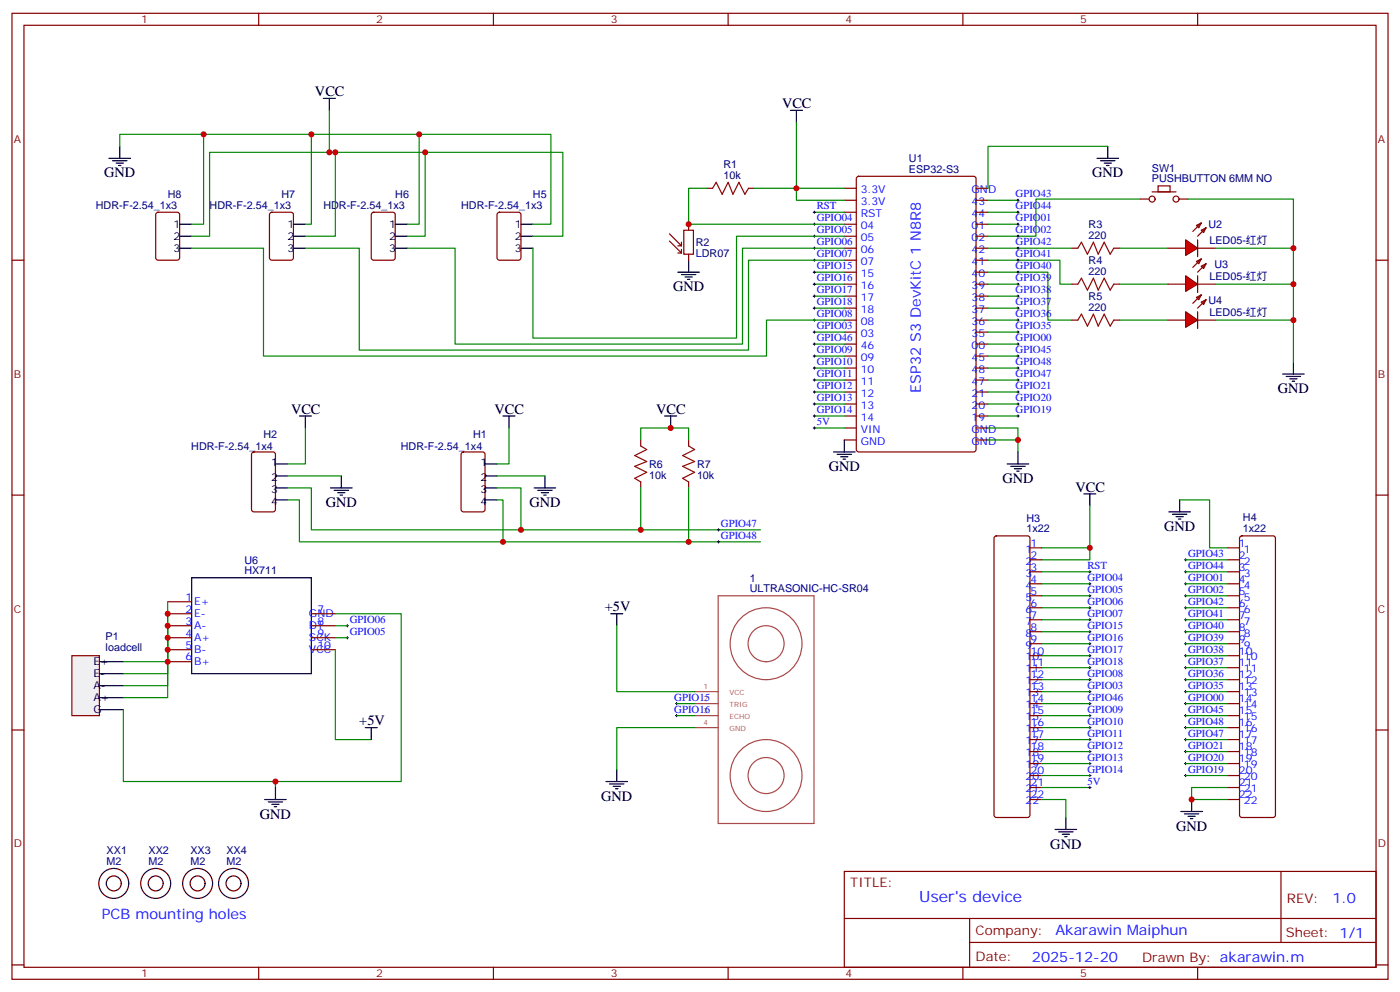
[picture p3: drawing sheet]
<svg xmlns="http://www.w3.org/2000/svg" width="412mm" height="292mm" viewBox="0 0 412 292" stroke-linecap="round" stroke-linejoin="round" font-family="sans-serif">
<g fill="none" stroke="#870000" stroke-width=".35">
<path d="M3.5 3.9h405.4v284.4h-405.4zM7.1 7.4h398.2v277.3h-398.2zM76.2 3.9v3.5M145.3 3.9v3.5M214.5 3.9v3.5M283.6 3.9v3.5M352.8 3.9v3.5M208.1 55.4h1.8M220.5 55.4h1.7M248.7 55.4h3.5M248.7 58.9h3.5M252.5 52.1l.4-.2h33.9l.7 .4v80l-.4 .7h-34.2l-.6-.4-.1-80z"/>
<path d="M287.5 55.4h3.5M287.5 58.9h3.5M335.8 58.6h2.5M339.4 56.5h7M341.1 54.7h3.6v1.8h-3.6zM347.5 58.6h2.5M3.5 76.6h3.6M248.7 76.6h3.5M248.7 62.5h3.5M248.7 66h3.5M248.7 69.5h3.5M248.7 73.1h3.5"/>
<path d="M287.5 76.6h3.5M287.5 62.5h3.5M287.5 66h3.5M287.5 69.5h3.5M287.5 73.1h3.5M315.7 73.1h1.8M328.1 73.1h1.7M344 73.1h5.2M352.4 66.4l1.4-.7-.7 1.4zM352.8 73.1h5.3M353.8 67.8l1.4-.7-.7 1.4zM353.8 65.7l-2.4 2.4"/>
<path d="M355.2 67.1l-2.4 2.4M405.3 76.6h3.6M248.7 80.1h3.5M248.7 83.6h3.5M248.7 87.2h3.5M248.7 90.7h3.5M248.7 94.2h3.5M248.7 97.8h3.5M287.5 80.1h3.5M287.5 83.6h3.5M287.5 87.2h3.5M287.5 90.7h3.5"/>
<path d="M287.5 94.2h3.5M287.5 97.8h3.5M315.7 83.6h1.8M315.7 94.2h1.8M328.1 83.6h1.7M328.1 94.2h1.7M248.7 101.3h3.5M248.7 104.8h3.5M248.7 108.3h3.5M248.7 111.9h3.5M248.7 115.4h3.5M248.7 118.9h3.5"/>
<path d="M287.5 101.3h3.5M287.5 104.8h3.5M287.5 108.3h3.5M287.5 111.9h3.5M287.5 115.4h3.5M287.5 118.9h3.5M248.7 122.4h3.5M248.7 126h3.5M248.7 129.5h3.5M287.5 122.4h3.5M287.5 126h3.5M287.5 129.5h3.5"/>
<path d="M3.5 145.7h3.6M405.3 145.7h3.6M3.5 214.9h3.6M405.3 214.9h3.6M248.7 256.5h156.6v28.2h-156.6zM377.3 256.5v20.9M248.7 270.4h156.5M285.6 277.4h119.6M285.6 270.4v14.1M3.5 284h3.6M76.2 284.7v3.6M145.3 284.7v3.6"/>
<path d="M214.5 284.7v3.6M283.6 284.7v3.6M352.8 284.7v3.6M405.3 284h3.6"/>
<circle cx="339.4" cy="58.6" r=".88"/>
<circle cx="346.4" cy="58.6" r=".88"/>
</g>
<g fill="none" stroke="#000" stroke-width=".35">
<path d="M232.8 32.5h3.6M234.6 32.5v3.5M323.1 46.6h6.4M324.2 47.3h4.2M325.3 48h2.1M326 48.7h.7M326.3 43.1v3.5M202.8 76.6v3.5M199.7 80.1h6.3M200.7 80.8h4.3M201.8 81.5h2.1M202.5 82.2h.7"/>
<path d="M245.5 133h6.4M246.6 133.7h4.2M247.6 134.4h2.2M248.4 135.1h.7M248.7 129.5v3.5M296.7 136.6h6.3M297.7 137.3h4.3M298.8 138h2.1M299.5 138.7h.7M299.9 133v3.6"/>
</g>
<g fill="none" stroke="#008700" stroke-width=".35">
<path d="M234.6 36v19.4h14.1M222.2 55.4h12.4v3.5h14.1M291 58.9h8.9M326.3 43.1h-35.3v12.3M335.8 58.6h-30.6v10.9h-14.2M239.9 62.5h8.8M291 76.6h21.2v7h3.5M291 62.5h8.9M291 66h8.9M291 73.1h24.7M239.9 80.1h8.8M239.9 83.6h8.8"/>
<path d="M239.9 87.2h8.8M239.9 90.7h8.8M239.9 97.8h8.8M291 80.1h17.7v14.1h7M239.9 104.8h8.8M239.9 101.3h8.8M239.9 108.3h8.8M239.9 111.9h8.8M239.9 115.4h8.8M239.9 118.9h8.8M239.9 122.4h8.8M239.9 126h8.8"/>
<path d="M291 126h8.9v7M291 129.5h8.9"/>
</g>
<path d="M209.9 55.4l1.1-1.7 1.7 3.5 1.8-3.5 1.4 3.5 1.8-3.5 1.7 3.5 1.1-1.8M317.5 73.1l1.1-1.8 1.7 3.5 1.8-3.5 1.4 3.5 1.8-3.5 1.7 3.5 1.1-1.7M317.5 83.6l1.1-1.7 1.7 3.5 1.8-3.5 1.4 3.5 1.8-3.5 1.7 3.5 1.1-1.8M317.5 94.2l1.1-1.7 1.7 3.5 1.8-3.5 1.4 3.5 1.8-3.5 1.7 3.5 1.1-1.8" fill="none" stroke="#a10000" stroke-width=".35"/>
<g fill="none" stroke="#000" stroke-width=".29">
<path d="M299.5 58.9h.7M299.9 58.6v.7M239.5 62.5h.7M239.5 66h.7M239.5 69.5h.7M239.5 73.1h.7M239.5 76.6h.7M239.9 62.1v.7M239.9 65.7v.7M239.9 69.2v.7M239.9 72.7v.7M239.9 76.2v.7"/>
<path d="M239.9 79.8v.7M299.5 62.5h.7M299.5 66h.7M299.5 69.5h.7M299.5 73.1h.7M299.5 76.6h.7M299.9 62.1v.7M299.9 65.7v.7M299.9 69.2v.7M299.9 72.7v.7M299.9 76.2v.7M299.9 79.8v.7"/>
<path d="M239.5 97.8h.7M239.5 94.2h.7M239.5 80.1h.7M239.5 83.6h.7M239.5 87.2h.7M239.5 90.7h.7M239.9 83.3v.7M239.9 86.8v.7M239.9 90.3v.8M239.9 93.9v.7M239.9 97.4v.7M299.5 97.8h.7"/>
<path d="M299.5 94.2h.7M299.5 80.1h.7M299.5 83.6h.7M299.5 87.2h.7M299.5 90.7h.7M299.9 83.3v.7M299.9 86.8v.7M299.9 90.3v.8M299.9 93.9v.7M299.9 97.4v.7M239.5 104.8h.7M239.5 108.3h.7"/>
<path d="M239.5 111.9h.7M239.5 115.4h.7M239.5 118.9h.7M239.5 101.3h.7M239.9 100.9v.7M239.9 104.5v.7M239.9 108v.7M239.9 111.5v.7M239.9 115v.7M239.9 118.6v.7M299.5 104.8h.7M299.5 108.3h.7"/>
<path d="M299.5 111.9h.7M299.5 115.4h.7M299.5 118.9h.7M299.5 101.3h.7M299.9 100.9v.7M299.9 104.5v.7M299.9 108v.7M299.9 111.5v.7M299.9 115v.7M299.9 118.6v.7M239.5 122.4h.7M239.5 126h.7"/>
<path d="M239.9 122.1v.7M239.9 125.6v.7M299.5 122.4h.7M299.9 122.1v.7"/>
</g>
<path d="M349.2 70.6l3.6 2.5-3.6 2.1z" fill="#f00" stroke="#870000" stroke-width=".35"/>
<path d="M352.4 76.9l1.4-.7-.7 1.4zM352.8 70.6v4.9M353.8 78.4l1.4-.8-.7 1.5zM353.8 76.2l-2.4 2.5M355.2 77.6l-2.4 2.5M344 83.6h5.2M352.8 83.6h5.3" fill="none" stroke="#870000" stroke-width=".35"/>
<path d="M349.2 81.2l3.6 2.4-3.6 2.2z" fill="#f00" stroke="#870000" stroke-width=".35"/>
<path d="M344 94.2h5.2M352.4 87.5l1.4-.7-.7 1.4zM352.8 81.2v4.9M352.8 94.2h5.3M353.8 88.9l1.4-.7-.7 1.4zM353.8 86.8l-2.4 2.5M355.2 88.2l-2.4 2.5" fill="none" stroke="#870000" stroke-width=".35"/>
<path d="M349.2 91.8l3.6 2.4-3.6 2.1z" fill="#f00" stroke="#870000" stroke-width=".35"/>
<g fill="none" stroke="#870000" stroke-width=".35">
<path d="M46.1 62.7l.5-.2h5.6l.7 .4v13l-.4 .6-5.9 .1-.7-.5v-12.9zM79.6 62.7l.5-.2h5.6l.7 .4v13l-.4 .6-5.9 .1-.7-.5v-12.9zM109.6 62.7l.5-.2h5.6l.7 .4v13l-.4 .6-5.9 .1-.7-.5v-12.9zM146.6 62.7l.5-.2h5.7l.6 .4 .1 13-.5 .6-5.9 .1-.6-.5-.1-12.9zM352.8 91.8v4.9M74.3 133.2l.5-.2h5.6l.7 .5v16.5l-.4 .6-5.9 .1-.7-.5v-16.5zM136.1 133.2l.4-.2h5.7l.6 .5 .1 16.5-.5 .6-5.9 .1-.6-.5-.1-16.5zM188.7 129.5v1.8M202.8 129.5v1.8M188.7 141.9v1.7M202.8 141.9v1.7M293 157.9l.5-.2h9.2l.5 .2 .2 .5v81.5l-.2 .5-.5 .2h-9.2l-.5-.2-.2-.5v-81.5z"/>
<path d="M365.4 157.9l.4-.2h9.2l.5 .2 .2 .5v81.5l-.2 .5-.5 .2h-9.2l-.5-.2-.2-.5v-81.5zM303.4 161.3h3.5M303.4 164.8h3.5M303.4 168.3h3.5M303.4 171.8h3.5M303.4 175.4h3.5M303.4 178.9h3.5M361.6 161.3h3.5M361.6 164.8h3.5M361.6 168.3h3.5M361.6 171.8h3.5M361.6 175.4h3.5"/>
<path d="M361.6 178.9h3.5M303.4 182.4h3.5M303.4 185.9h3.5M303.4 189.5h3.5M303.4 193h3.5M303.4 196.5h3.5M361.6 182.4h3.5M361.6 185.9h3.5M361.6 189.5h3.5M361.6 193h3.5M361.6 196.5h3.5M303.4 200.1h3.5"/>
<path d="M303.4 203.6h3.5M303.4 207.1h3.5M303.4 210.6h3.5M303.4 214.2h3.5M303.4 217.7h3.5M361.6 200.1h3.5M361.6 203.6h3.5M361.6 207.1h3.5M361.6 210.6h3.5M361.6 214.2h3.5M361.6 217.7h3.5M303.4 221.2h3.5"/>
<path d="M303.4 224.8h3.5M303.4 228.3h3.5M303.4 231.8h3.5M303.4 235.3h3.5M361.6 221.2h3.5M361.6 224.8h3.5M361.6 228.3h3.5M361.6 231.8h3.5M361.6 235.3h3.5"/>
</g>
<g fill="none" stroke="#008700" stroke-width=".35">
<path d="M60 39.5v26.5h-3.6M91.7 39.5v26.5h-1.7M97 32.5v12.3h68.8v24.7h-8.8M123.5 39.5v26.5h-3.6M35.3 43.1v-3.6h127v26.5h-5.3M97 44.8h-35.3v24.7h-5.3M98.8 44.8v24.7h-8.8M125.2 44.8v24.7h-5.3M208.1 55.4h-5.3v10.6h45.9M350 58.6h31v48M56.4 73.1h21.2v31.7h148.2v-10.6h22.9M90 73.1h15.8v29.9h114.7v-26.4h28.2"/>
<path d="M119.9 73.1h14.2v28.2h84.6v-28.2h30M248.7 69.5h-31.7v30h-60v-26.4M329.8 73.1h14.2M358.1 73.1h22.9M291 83.6h8.9M291 94.2h8.9M291 87.2h8.9M291 90.7h8.9M291 97.8h8.9M329.8 83.6h14.2M329.8 94.2h14.2M358.1 83.6h22.9"/>
<path d="M358.1 94.2h22.9M291 101.3h8.9M291 104.8h8.9M291 108.3h8.9M291 111.9h8.9M291 115.4h8.9M291 118.9h8.9M90 126v10.6h-5.3M149.9 126v10.6h-3.5M188.7 129.5v-3.5h14.1v3.5M291 122.4h8.9M84.7 143.6h7v12.4h132.3"/>
<path d="M84.7 147.1h3.5v12.4h135.8M84.7 140.1h15.8M146.4 143.6h7.1v12.4M146.4 147.1h1.8v12.4M146.4 140.1h14.1M188.7 143.6v12.4M202.8 143.6v15.9M321 148.9v12.4h-14.1M347.5 147.1h8.8v14.2h5.3M306.9 168.3h14.1M306.9 178.9h14.1M306.9 175.4h14.1"/>
<path d="M306.9 171.8h14.1M321 161.3v3.5h-14.1M349.2 168.3h12.4M349.2 178.9h12.4M349.2 175.4h12.4M349.2 171.8h12.4M349.2 164.8h12.4M306.9 196.5h14.1M306.9 193h14.1M306.9 189.5h14.1M306.9 185.9h14.1M306.9 182.4h14.1"/>
<path d="M349.2 196.5h12.4M349.2 193h12.4M349.2 189.5h12.4M349.2 185.9h12.4M349.2 182.4h12.4M306.9 207.1h14.1M306.9 217.7h14.1M306.9 214.2h14.1M306.9 210.6h14.1M306.9 203.6h14.1M306.9 200.1h14.1M349.2 217.7h12.4"/>
<path d="M349.2 214.2h12.4M349.2 210.6h12.4M349.2 203.6h12.4M349.2 200.1h12.4M349.2 207.1h12.4M306.9 228.3h14.1M306.9 235.3h7.1v5.3M306.9 224.8h14.1M306.9 221.2h14.1M306.9 231.8h14.1M349.2 224.8h12.4M349.2 221.2h12.4"/>
<path d="M349.2 228.3h12.4M361.6 231.8h-10.6v3.5h10.6"/>
</g>
<g fill="none" stroke="#000" stroke-width=".35">
<path d="M95.2 29h3.6M97 29v3.5M32.1 46.6h6.4M33.2 47.3h4.2M34.2 48h2.1M34.9 48.7h.7M35.3 43.1v3.5M52.9 73.1h3.5M52.9 66h3.5M52.9 69.5h3.5M86.4 73.1h3.6M86.4 66h3.6"/>
<path d="M86.4 69.5h3.6M116.4 73.1h3.5M116.4 66h3.5M116.4 69.5h3.5M153.5 73.1h3.5M153.5 66h3.5M153.5 69.5h3.5M377.8 110.1h6.4M378.9 110.8h4.2M379.9 111.5h2.2M380.6 112.2h.8M381 106.6v3.5"/>
<path d="M81.1 136.6h3.6M88.2 122.4h3.5M90 122.4v3.6M142.9 136.6h3.5M148.2 122.4h3.5M149.9 122.4v3.6M195.8 122.4h3.5M197.6 122.4v3.6M81.1 140.1h3.6M81.1 143.6h3.6M81.1 147.1h3.6M97.4 143.6h6.3"/>
<path d="M98.4 144.3h4.3M99.5 145h2.1M100.2 145.7h.7M100.5 140.1v3.5M142.9 140.1h3.5M142.9 143.6h3.5M142.9 147.1h3.5M157.3 143.6h6.4M158.4 144.3h4.2M159.5 145h2.1M160.2 145.7h.7M160.5 140.1v3.5"/>
<path d="M319.3 145.4h3.5M321 145.4v3.5M344.3 150.7h6.4M345.4 151.4h4.2M346.4 152.1h2.1M347.1 152.8h.7M347.5 147.1v3.6M347.8 238.9h6.4M348.9 239.6h4.2M351 235.3v3.6M310.8 244.2h6.3M311.9 244.9h4.2"/>
<path d="M312.9 245.6h2.1M313.6 246.3h.7M314 240.6v3.6M350 240.3h2.1M350.7 241h.7"/>
</g>
<g fill="none" stroke="#000" stroke-width=".29">
<path d="M211.3 156h.7M211.3 159.5h.7M211.7 155.6v.7M211.7 159.1v.7M320.7 168.3h.7M320.7 171.8h.7M320.7 175.4h.7M320.7 178.9h.7M321 168v.7M321 171.5v.7M321 175v.7M321 178.5v.7"/>
<path d="M348.9 168.3h.7M348.9 171.8h.7M348.9 175.4h.7M348.9 178.9h.7M348.9 164.8h.7M349.2 164.4v.7M349.2 168v.7M349.2 171.5v.7M349.2 175v.7M349.2 178.5v.7M320.7 182.4h.7M320.7 185.9h.7"/>
<path d="M320.7 189.5h.7M320.7 193h.7M320.7 196.5h.7M321 182.1v.7M321 185.6v.7M321 189.1v.7M321 192.7v.7M321 196.2v.7M321 199.7v.7M348.9 182.4h.7M348.9 185.9h.7M348.9 189.5h.7"/>
<path d="M348.9 193h.7M348.9 196.5h.7M349.2 182.1v.7M349.2 185.6v.7M349.2 189.1v.7M349.2 192.7v.7M349.2 196.2v.7M349.2 199.7v.7M320.7 203.6h.7M320.7 200.1h.7M320.7 210.6h.7M320.7 214.2h.7"/>
<path d="M320.7 217.7h.7M320.7 207.1h.7M321 203.2v.7M321 206.8v.7M321 210.3v.7M321 213.8v.7M321 217.3v.8M348.9 203.6h.7M348.9 200.1h.7M348.9 210.6h.7M348.9 214.2h.7M348.9 217.7h.7"/>
<path d="M348.9 207.1h.7M349.2 203.2v.7M349.2 206.8v.7M349.2 210.3v.7M349.2 213.8v.7M349.2 217.3v.8M320.7 221.2h.7M320.7 224.8h.7M320.7 228.3h.7M320.7 231.8h.7M321 220.9v.7M321 224.4v.7"/>
<path d="M321 227.9v.7M321 231.5v.7M348.9 221.2h.7M348.9 224.8h.7M348.9 228.3h.7M349.2 220.9v.7M349.2 224.4v.7M349.2 227.9v.7"/>
</g>
<path d="M188.7 131.3l1.8 1-3.5 1.8 3.5 1.8-3.5 1.4 3.5 1.7-3.5 1.8 1.7 1.1M202.8 131.3l1.8 1-3.5 1.8 3.5 1.8-3.5 1.4 3.5 1.7-3.5 1.8 1.7 1.1" fill="none" stroke="#a10000" stroke-width=".35"/>
<g fill="none" stroke="#300" stroke-width=".35">
<circle cx="33.5" cy="260" r="4.4"/>
<circle cx="33.5" cy="260" r="2.2"/>
<circle cx="45.9" cy="260" r="4.4"/>
<circle cx="45.9" cy="260" r="2.2"/>
<circle cx="58.2" cy="260" r="4.4"/>
<circle cx="58.2" cy="260" r="2.2"/>
<circle cx="68.8" cy="260" r="4.4"/>
<circle cx="68.8" cy="260" r="2.2"/>
</g>
<path d="M197.2 70.9l3.5 3.6M197.2 68.8l3.5 3.6M199.7 74.5h1M199.7 72.4h1M200.7 71.3v1.1M200.7 73.4v1.1M201.4 67.8h2.9v7h-2.9zM202.8 66v1.8M202.8 74.8v1.8" fill="none" stroke="#850000" stroke-width=".35"/>
<path d="M21.2 193h8.1v17.6h-8.1z" fill="#f0f0f0" stroke="#870000" stroke-width=".35"/>
<g fill="none" stroke="#000" stroke-width=".35">
<path d="M56.4 170.1h35.3v28.2h-35.3zM29.3 194.8h7M29.3 198.3h7M179.9 180.7h3.5M181.7 180.7v3.5M29.3 201.8h7M29.3 205.4h7M29.3 208.9h7M107.6 214.2h3.5M109.4 214.2v3.5M78 235.3h6.3M79 236h4.3"/>
<path d="M80.1 236.7h2.1M80.8 237.5h.7M81.1 231.8v3.5M178.5 230h6.4M179.6 230.8h4.2M180.6 231.5h2.1M181.3 232.2h.7M181.7 226.5v3.5"/>
</g>
<path d="M49.4 177.1h7M49.4 180.7h7M49.4 184.2h7M49.4 187.7h7M49.4 191.2h7M49.4 194.8h7M91.7 180.7h7.1M91.7 184.2h7.1M91.7 187.7h7.1M91.7 191.2h7.1" fill="none" stroke="#870000" stroke-width=".35"/>
<g fill="none" stroke="#008700" stroke-width=".35">
<path d="M49.4 177.1v17.7h-13.1M49.4 180.7v17.6h-13.1M49.4 184.2v17.6h-13.1M49.4 187.7v17.7h-13.1M98.8 180.7h19.4v49.3h-37.1v1.8M98.8 191.2v26.5h10.6M98.8 184.2h3.5M98.8 187.7h3.5M181.7 184.2v19.4h22.9M36.3 208.9v21.1h44.8M199.3 207.1h5.3M199.3 210.6h5.3"/>
<path d="M204.6 214.2h-22.9v12.3"/>
</g>
<path d="M102 184.2h.7M102 187.7h.7M102.3 183.8v.7M102.3 187.4v.7M199 207.1h.7M199 210.6h.7M199.3 206.8v.7M199.3 210.3v.7" fill="none" stroke="#000" stroke-width=".29"/>
<g fill="none" stroke="#a64a4a" stroke-width=".35">
<path d="M211.6 175.4h28.2v67h-28.2zM204.6 203.6h7M204.6 207.1h7M204.6 210.6h7M204.6 214.2h7"/>
<circle cx="225.7" cy="189.5" r="10.6"/>
<circle cx="225.7" cy="189.5" r="5.3"/>
<circle cx="225.7" cy="228.3" r="10.6"/>
<circle cx="225.7" cy="228.3" r="5.3"/>
</g>
<g fill="#c00">
<circle cx="234.6" cy="55.4" r=".88"/>
<circle cx="299.9" cy="129.5" r=".88"/>
<circle cx="381" cy="73.1" r=".88"/>
<circle cx="381" cy="83.6" r=".88"/>
<circle cx="381" cy="94.2" r=".88"/>
<circle cx="60" cy="39.5" r=".88"/>
<circle cx="91.7" cy="39.5" r=".88"/>
<circle cx="123.5" cy="39.5" r=".88"/>
<circle cx="97" cy="44.8" r=".88"/>
<circle cx="98.8" cy="44.8" r=".88"/>
<circle cx="125.2" cy="44.8" r=".88"/>
<circle cx="153.5" cy="156" r=".88"/>
<circle cx="148.2" cy="159.5" r=".88"/>
<circle cx="188.7" cy="156" r=".88"/>
<circle cx="197.6" cy="126" r=".88"/>
<circle cx="202.8" cy="159.5" r=".88"/>
<circle cx="321" cy="161.3" r=".88"/>
<circle cx="351" cy="235.3" r=".88"/>
<circle cx="202.8" cy="66" r=".88"/>
<circle cx="81.1" cy="230" r=".88"/>
<circle cx="49.4" cy="194.8" r=".88"/>
<circle cx="49.4" cy="180.7" r=".88"/>
<circle cx="49.4" cy="184.2" r=".88"/>
<circle cx="49.4" cy="187.7" r=".88"/>
<circle cx="49.4" cy="191.2" r=".88"/>
</g>
<text font-size="4.6" fill="#00f" x="270.8" y="265.5">User's device</text>
<g font-size="4.2">
<text x="92.8" y="28.3">VCC</text>
<text x="230.4" y="31.8">VCC</text>
<text x="30.7" y="52.2">GND</text>
<text x="321.7" y="52.2">GND</text>
<text x="198.3" y="85.8">GND</text>
<text x="376.4" y="115.7">GND</text>
<text x="85.7" y="121.7">VCC</text>
<text x="145.7" y="121.7">VCC</text>
<text x="193.3" y="121.7">VCC</text>
<text x="244.1" y="138.7">GND</text>
<text x="295.3" y="142.2">GND</text>
<text x="96" y="149.3">GND</text>
<text x="155.9" y="149.3">GND</text>
<text x="316.8" y="144.7">VCC</text>
<text x="342.9" y="156.3">GND</text>
<text x="178.2" y="180">+5V</text>
<text x="105.8" y="213.5">+5V</text>
<text x="177.1" y="235.7">GND</text>
<text x="76.6" y="241">GND</text>
<text x="346.4" y="244.5">GND</text>
<text x="309.4" y="249.8">GND</text>
</g>
<g font-size="4.2" fill="#00f">
<text x="271.3" y="115.6" transform="rotate(-90 271.3 115.6)">ESP32 S3 DevKitC 1 N8R8</text>
<text x="392.5" y="265.8">1.0</text>
<text x="30" y="270.6">PCB mounting holes</text>
<text x="310.9" y="275.3">Akarawin Maiphun</text>
<text x="304" y="283.1">2025-12-20</text>
</g>
<g font-size="3.9" fill="#800">
<text x="250.5" y="261.1">TITLE:</text>
<text x="379.1" y="265.8">REV:</text>
<text x="287.4" y="275.3">Company:</text>
<text x="378.7" y="275.9">Sheet: 1/1</text>
<text x="287.4" y="283">Date:</text>
<text x="336.4" y="283.1">Drawn By: akarawin.m</text>
</g>
<g font-size="3.2" fill="#800">
<text x="41.6" y="6.9">1</text>
<text x="110.8" y="6.9">2</text>
<text x="179.9" y="6.9">3</text>
<text x="249.1" y="6.9">4</text>
<text x="318.2" y="6.9">5</text>
<text x="4.1" y="42">A</text>
<text x="405.9" y="42">A</text>
<text x="4.1" y="111.2">B</text>
<text x="405.9" y="111.2">B</text>
<text x="4.1" y="180.3">C</text>
<text x="405.9" y="180.3">C</text>
<text x="4.1" y="249.4">D</text>
<text x="405.9" y="249.4">D</text>
<text x="41.6" y="287.7">1</text>
<text x="110.8" y="287.7">2</text>
<text x="179.9" y="287.7">3</text>
<text x="249.1" y="287.7">4</text>
<text x="318.2" y="287.7">5</text>
</g>
<g font-size="3.2" fill="#000080">
<text x="267.7" y="47.6">U1</text>
<text x="213.1" y="52.6">10k</text>
<text x="213.1" y="49.4">R1</text>
<text x="267.7" y="50.8">ESP32-S3</text>
<text x="339.3" y="53.7">PUSHBUTTON 6MM NO</text>
<text x="339.3" y="50.5">SW1</text>
<text x="49.4" y="58.2">H8</text>
<text x="82.9" y="58.2">H7</text>
<text x="116.4" y="58.2">H6</text>
<text x="157" y="58.2">H5</text>
<text x="28.2" y="61.4">HDR-F-2.54_1x3</text>
<text x="61.7" y="61.4">HDR-F-2.54_1x3</text>
<text x="95.3" y="61.4">HDR-F-2.54_1x3</text>
<text x="135.8" y="61.4">HDR-F-2.54_1x3</text>
<text x="320.7" y="70.2">220</text>
<text x="320.7" y="67.1">R3</text>
<text x="356" y="67.2">U2</text>
<text x="356.3" y="71.7">LED05-红灯</text>
<text x="205" y="75.6">LDR07</text>
<text x="205" y="72.4">R2</text>
<text x="320.7" y="77.6">R4</text>
<text x="320.7" y="80.8">220</text>
<text x="356.3" y="82.3">LED05-红灯</text>
<text x="357.7" y="78.8">U3</text>
<text x="320.7" y="88.2">R5</text>
<text x="356" y="89.4">U4</text>
<text x="320.7" y="91.4">220</text>
<text x="356.3" y="92.9">LED05-红灯</text>
<text x="77.6" y="128.8">H2</text>
<text x="139.4" y="128.8">H1</text>
<text x="56.3" y="132.4">HDR-F-2.54_1x4</text>
<text x="118.1" y="132.4">HDR-F-2.54_1x4</text>
<text x="191.2" y="137.7">R6</text>
<text x="205.3" y="137.7">R7</text>
<text x="191.2" y="140.9">10k</text>
<text x="205.3" y="140.9">10k</text>
<text x="302.4" y="153.5">H3</text>
<text x="366.1" y="153.4">H4</text>
<text x="302.4" y="156.6">1x22</text>
<text x="366.1" y="156.6">1x22</text>
<text x="72" y="165.9">U6</text>
<text x="72" y="169">HX711</text>
<text x="220.9" y="171.3">1</text>
<text x="220.9" y="174.3">ULTRASONIC-HC-SR04</text>
<text x="31.1" y="191.5">loadcell</text>
<text x="31.1" y="188.3">P1</text>
<text x="31.4" y="251.5">XX1</text>
<text x="43.8" y="251.5">XX2</text>
<text x="56.1" y="251.5">XX3</text>
<text x="66.7" y="251.5">XX4</text>
<text x="31.4" y="254.6">M2</text>
<text x="43.8" y="254.6">M2</text>
<text x="56.1" y="254.6">M2</text>
<text x="66.7" y="254.6">M2</text>
</g>
<g font-size="3.2" fill="#00f">
<text x="253.5" y="56.8">3.3V</text>
<text x="286.2" y="56.8">GND</text>
<text x="299.2" y="58.1">GPIO43</text>
<text x="240.6" y="61.6">RST</text>
<text x="240.6" y="65.1">GPIO04</text>
<text x="253.5" y="60.4">3.3V</text>
<text x="253.5" y="63.9">RST</text>
<text x="286.2" y="60.4">43</text>
<text x="286.2" y="63.9">44</text>
<text x="299.2" y="65.1">GPIO01</text>
<text x="299.2" y="61.6">GPIO44</text>
<text x="240.6" y="68.7">GPIO05</text>
<text x="253.5" y="67.4">04</text>
<text x="253.5" y="70.9">05</text>
<text x="286.2" y="67.4">01</text>
<text x="286.2" y="70.9">02</text>
<text x="299.2" y="68.7">GPIO02</text>
<text x="240.6" y="72.2">GPIO06</text>
<text x="240.6" y="75.7">GPIO07</text>
<text x="253.5" y="74.5">06</text>
<text x="253.5" y="78">07</text>
<text x="286.2" y="74.5">42</text>
<text x="286.2" y="78">41</text>
<text x="299.2" y="75.7">GPIO41</text>
<text x="299.2" y="72.2">GPIO42</text>
<text x="240.6" y="79.2">GPIO15</text>
<text x="240.6" y="82.8">GPIO16</text>
<text x="253.5" y="81.5">15</text>
<text x="286.2" y="81.5">40</text>
<text x="299.2" y="82.8">GPIO39</text>
<text x="299.2" y="79.2">GPIO40</text>
<text x="240.6" y="86.3">GPIO17</text>
<text x="240.6" y="89.8">GPIO18</text>
<text x="253.5" y="85.1">16</text>
<text x="253.5" y="88.6">17</text>
<text x="286.2" y="85.1">39</text>
<text x="286.2" y="88.6">38</text>
<text x="299.2" y="89.8">GPIO37</text>
<text x="299.2" y="86.3">GPIO38</text>
<text x="240.6" y="93.3">GPIO08</text>
<text x="253.5" y="92.1">18</text>
<text x="253.5" y="95.6">08</text>
<text x="286.2" y="92.1">37</text>
<text x="286.2" y="95.6">36</text>
<text x="299.2" y="93.3">GPIO36</text>
<text x="240.6" y="96.9">GPIO03</text>
<text x="240.6" y="100.4">GPIO46</text>
<text x="253.5" y="99.2">03</text>
<text x="286.2" y="99.2">35</text>
<text x="299.2" y="100.4">GPIO00</text>
<text x="299.2" y="96.9">GPIO35</text>
<text x="240.6" y="103.9">GPIO09</text>
<text x="240.6" y="107.5">GPIO10</text>
<text x="253.5" y="102.7">46</text>
<text x="253.5" y="106.2">09</text>
<text x="286.2" y="102.7">00</text>
<text x="286.2" y="106.2">45</text>
<text x="299.2" y="103.9">GPIO45</text>
<text x="299.2" y="107.5">GPIO48</text>
<text x="240.6" y="111">GPIO11</text>
<text x="253.5" y="109.7">10</text>
<text x="253.5" y="113.3">11</text>
<text x="286.2" y="109.7">48</text>
<text x="286.2" y="113.3">47</text>
<text x="299.2" y="111">GPIO47</text>
<text x="240.6" y="114.5">GPIO12</text>
<text x="240.6" y="118">GPIO13</text>
<text x="253.5" y="116.8">12</text>
<text x="286.2" y="116.8">21</text>
<text x="299.2" y="118">GPIO20</text>
<text x="299.2" y="114.5">GPIO21</text>
<text x="240.6" y="121.6">GPIO14</text>
<text x="240.6" y="125.1">5V</text>
<text x="253.5" y="120.3">13</text>
<text x="253.5" y="123.9">14</text>
<text x="286.2" y="120.3">20</text>
<text x="286.2" y="123.9">19</text>
<text x="299.2" y="121.6">GPIO19</text>
<text x="253.5" y="127.4">VIN</text>
<text x="253.5" y="130.9">GND</text>
<text x="286.2" y="127.4">GND</text>
<text x="286.2" y="130.9">GND</text>
<text x="212.4" y="155.1">GPIO47</text>
<text x="212.4" y="158.6">GPIO48</text>
<text x="303.6" y="160.9">1</text>
<text x="364.9" y="160.9">1</text>
<text x="302.1" y="162.7">1</text>
<text x="302.1" y="166.2">2</text>
<text x="303.6" y="164.4">2</text>
<text x="303.6" y="168">3</text>
<text x="320.3" y="167.4">RST</text>
<text x="350" y="163.9">GPIO43</text>
<text x="350" y="167.4">GPIO44</text>
<text x="364.9" y="164.4">2</text>
<text x="364.9" y="168">3</text>
<text x="366.4" y="162.7">1</text>
<text x="366.4" y="166.2">2</text>
<text x="302.1" y="169.7">3</text>
<text x="302.1" y="173.2">4</text>
<text x="303.6" y="171.5">4</text>
<text x="320.3" y="171">GPIO04</text>
<text x="350" y="171">GPIO01</text>
<text x="364.9" y="171.5">4</text>
<text x="366.4" y="169.7">3</text>
<text x="366.4" y="173.2">4</text>
<text x="54.7" y="176.8">1</text>
<text x="57.1" y="178.2">E+</text>
<text x="302.1" y="176.8">5</text>
<text x="303.6" y="175">5</text>
<text x="303.6" y="178.5">6</text>
<text x="320.3" y="174.5">GPIO05</text>
<text x="320.3" y="178">GPIO06</text>
<text x="350" y="174.5">GPIO02</text>
<text x="350" y="178">GPIO42</text>
<text x="364.9" y="175">5</text>
<text x="364.9" y="178.5">6</text>
<text x="366.4" y="176.8">5</text>
<text x="54.7" y="180.3">2</text>
<text x="54.7" y="183.8">3</text>
<text x="57.1" y="181.7">E-</text>
<text x="57.1" y="185.2">A-</text>
<text x="91" y="181.7">GND</text>
<text x="91" y="185.2">DT</text>
<text x="93.5" y="180.3">7</text>
<text x="93.5" y="183.8">8</text>
<text x="103" y="183.3">GPIO06</text>
<text x="302.1" y="180.3">6</text>
<text x="302.1" y="183.8">7</text>
<text x="303.6" y="182.1">7</text>
<text x="303.6" y="185.6">8</text>
<text x="320.3" y="181.5">GPIO07</text>
<text x="320.3" y="185.1">GPIO15</text>
<text x="350" y="185.1">GPIO40</text>
<text x="350" y="181.5">GPIO41</text>
<text x="364.9" y="182.1">7</text>
<text x="364.9" y="185.6">8</text>
<text x="366.4" y="180.3">6</text>
<text x="366.4" y="183.8">7</text>
<text x="54.7" y="187.4">4</text>
<text x="54.7" y="190.9">5</text>
<text x="57.1" y="188.8">A+</text>
<text x="91" y="188.8">SCK</text>
<text x="93.5" y="187.4">9</text>
<text x="93.5" y="190.9">10</text>
<text x="103" y="186.8">GPIO05</text>
<text x="302.1" y="187.4">8</text>
<text x="302.1" y="190.9">9</text>
<text x="303.6" y="189.1">9</text>
<text x="320.3" y="188.6">GPIO16</text>
<text x="350" y="188.6">GPIO39</text>
<text x="364.9" y="189.1">9</text>
<text x="366.4" y="187.4">8</text>
<text x="366.4" y="190.9">9</text>
<text x="54.7" y="194.4">6</text>
<text x="57.1" y="192.3">B-</text>
<text x="57.1" y="195.8">B+</text>
<text x="91" y="192.3">VCC</text>
<text x="302.1" y="194.4">10</text>
<text x="302.1" y="197.9">11</text>
<text x="303.6" y="192.7">10</text>
<text x="303.6" y="196.2">11</text>
<text x="320.3" y="192.1">GPIO17</text>
<text x="320.3" y="195.7">GPIO18</text>
<text x="350" y="195.7">GPIO37</text>
<text x="350" y="192.1">GPIO38</text>
<text x="364.9" y="192.7">10</text>
<text x="364.9" y="196.2">11</text>
<text x="366.4" y="194.4">10</text>
<text x="366.4" y="197.9">11</text>
<text x="302.1" y="201.5">12</text>
<text x="303.6" y="199.7">12</text>
<text x="303.6" y="203.2">13</text>
<text x="320.3" y="202.7">GPIO03</text>
<text x="320.3" y="199.2">GPIO08</text>
<text x="350" y="202.7">GPIO35</text>
<text x="350" y="199.2">GPIO36</text>
<text x="364.9" y="199.7">12</text>
<text x="364.9" y="203.2">13</text>
<text x="366.4" y="201.5">12</text>
<text x="198.6" y="206.2">GPIO15</text>
<text x="198.6" y="209.8">GPIO16</text>
<text x="302.1" y="205">13</text>
<text x="302.1" y="208.5">14</text>
<text x="303.6" y="206.8">14</text>
<text x="320.3" y="209.8">GPIO09</text>
<text x="320.3" y="206.2">GPIO46</text>
<text x="350" y="209.8">GPIO45</text>
<text x="350" y="206.2">GPIO00</text>
<text x="364.9" y="206.8">14</text>
<text x="366.4" y="205">13</text>
<text x="366.4" y="208.5">14</text>
<text x="302.1" y="212.1">15</text>
<text x="302.1" y="215.6">16</text>
<text x="303.6" y="210.3">15</text>
<text x="303.6" y="213.8">16</text>
<text x="320.3" y="213.3">GPIO10</text>
<text x="350" y="213.3">GPIO48</text>
<text x="364.9" y="210.3">15</text>
<text x="364.9" y="213.8">16</text>
<text x="366.4" y="212.1">15</text>
<text x="366.4" y="215.6">16</text>
<text x="302.1" y="219.1">17</text>
<text x="303.6" y="217.3">17</text>
<text x="303.6" y="220.9">18</text>
<text x="320.3" y="216.8">GPIO11</text>
<text x="320.3" y="220.3">GPIO12</text>
<text x="350" y="220.3">GPIO21</text>
<text x="350" y="216.8">GPIO47</text>
<text x="364.9" y="217.3">17</text>
<text x="364.9" y="220.9">18</text>
<text x="366.4" y="219.1">17</text>
<text x="302.1" y="222.6">18</text>
<text x="302.1" y="226.2">19</text>
<text x="303.6" y="224.4">19</text>
<text x="303.6" y="227.9">20</text>
<text x="320.3" y="223.9">GPIO13</text>
<text x="320.3" y="227.4">GPIO14</text>
<text x="350" y="227.4">GPIO19</text>
<text x="350" y="223.9">GPIO20</text>
<text x="364.9" y="224.4">19</text>
<text x="364.9" y="227.9">20</text>
<text x="366.4" y="222.6">18</text>
<text x="366.4" y="226.2">19</text>
<text x="302.1" y="229.7">20</text>
<text x="302.1" y="233.2">21</text>
<text x="303.6" y="231.5">21</text>
<text x="320.3" y="230.9">5V</text>
<text x="364.9" y="231.5">21</text>
<text x="366.4" y="229.7">20</text>
<text x="366.4" y="233.2">21</text>
<text x="302.1" y="236.7">22</text>
<text x="303.6" y="235">22</text>
<text x="364.9" y="235">22</text>
<text x="366.4" y="236.7">22</text>
</g>
<g font-size="3.2">
<text x="51.2" y="67.1">1</text>
<text x="51.2" y="70.6">2</text>
<text x="84.7" y="67.1">1</text>
<text x="84.7" y="70.6">2</text>
<text x="114.7" y="67.1">1</text>
<text x="114.7" y="70.6">2</text>
<text x="151.7" y="67.1">1</text>
<text x="151.7" y="70.6">2</text>
<text x="51.2" y="74.1">3</text>
<text x="84.7" y="74.1">3</text>
<text x="114.7" y="74.1">3</text>
<text x="151.7" y="74.1">3</text>
<text x="79.8" y="137.3">1</text>
<text x="141.6" y="137.3">1</text>
<text x="79.8" y="141.5">2</text>
<text x="141.6" y="141.5">2</text>
<text x="79.8" y="145">3</text>
<text x="79.8" y="148.6">4</text>
<text x="141.6" y="145">3</text>
<text x="141.6" y="148.6">4</text>
<text x="27.5" y="195.8">E+</text>
<text x="27.5" y="199.4">E-</text>
<text x="27.5" y="202.9">A-</text>
<text x="27.5" y="206.4">A+</text>
<text x="27.5" y="209.9">G</text>
</g>
<g font-size="2.1" fill="#a54b4b">
<text x="207.3" y="202.9">1</text>
<text x="207.3" y="206.4">2</text>
<text x="207.3" y="209.9">3</text>
<text x="214.9" y="204.6">VCC</text>
<text x="214.9" y="208.2">TRIG</text>
<text x="207.3" y="213.5">4</text>
<text x="214.9" y="211.7">ECHO</text>
<text x="214.9" y="215.2">GND</text>
</g>
</svg>
